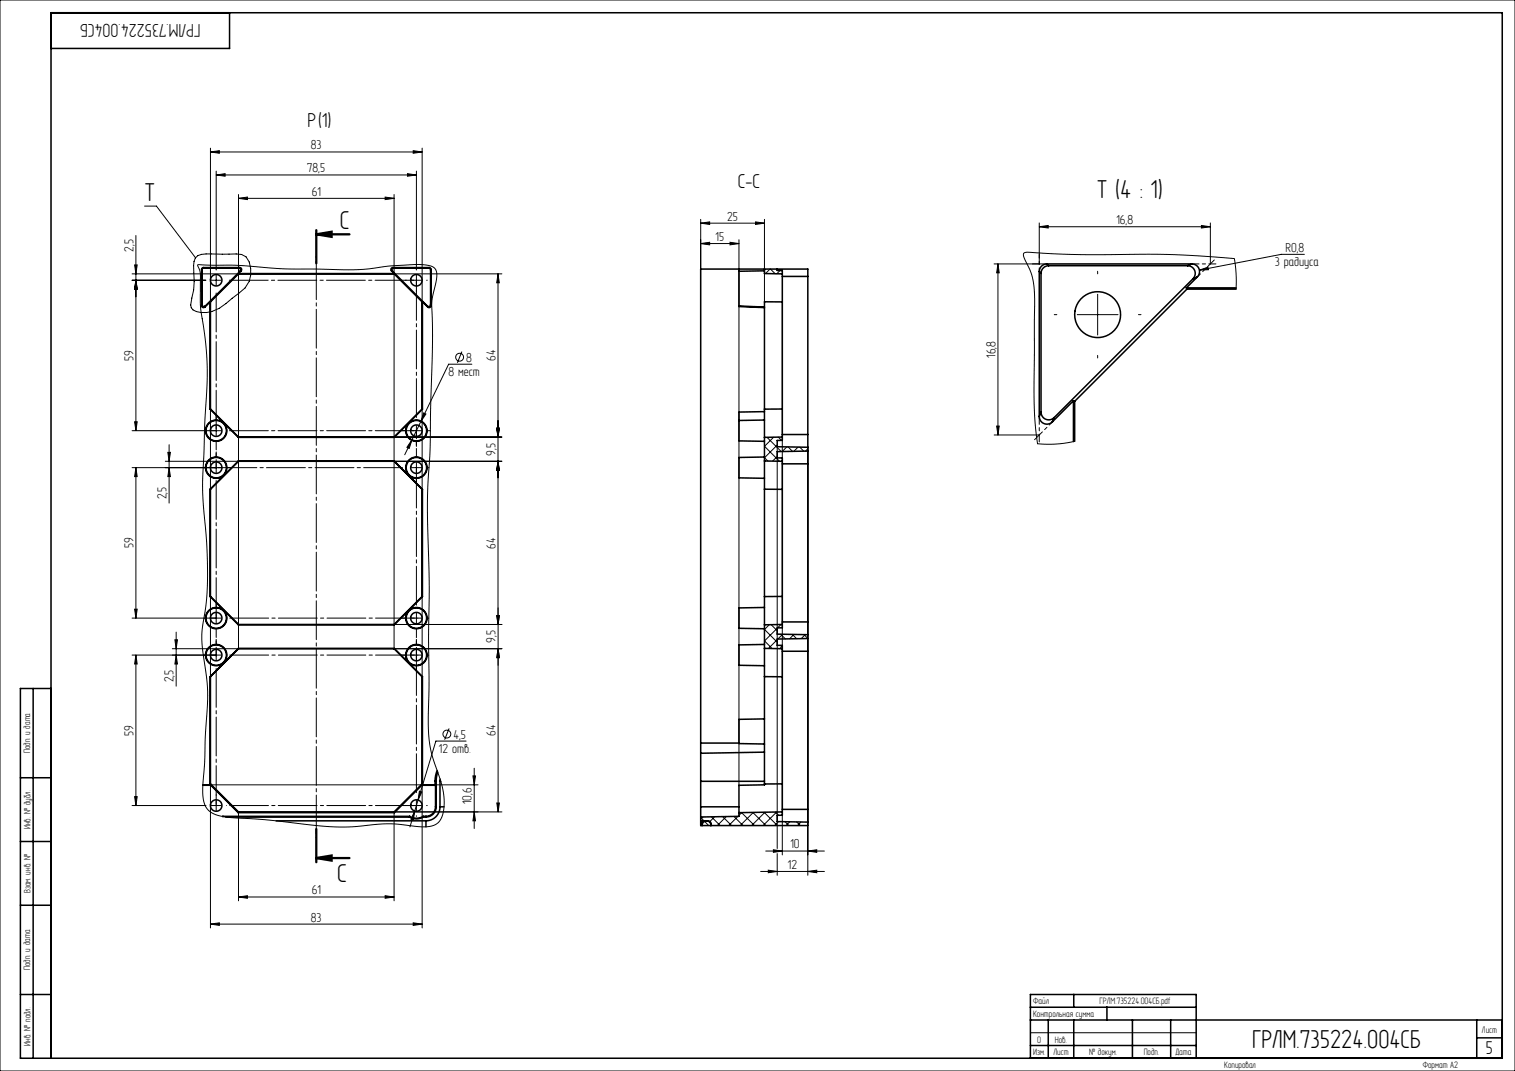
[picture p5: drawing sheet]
<svg xmlns="http://www.w3.org/2000/svg" width="594mm" height="420mm" viewBox="0 0 594 420" stroke-linecap="round" stroke-linejoin="round" font-family="sans-serif">
<g fill="none" stroke="#000" stroke-width=".39">
<path d="M0 0h594v420h-594zM82.5 59.6l3.5-.5v1zM82.5 58.1v207.3M82.5 59.6h83M162 59.1l3.5 .5-3.5 .5zM165.5 58.1v207.3M84.8 68.6l3.5-.5v1zM84.8 67.1v38.5M84.8 68.6h78.5M93.5 77.8l3.5-.5v1zM93.5 76.3v178.1h-25.9M93.5 77.8h61"/>
<path d="M151 77.3l3.5 .5-3.5 .5zM154.5 76.3v178.1h42.3M159.8 68.1l3.5 .5-3.5 .5zM163.3 67.1v38.5M53.3 92.4v76.5M56.7 80.8h4.6l15.4 20.3M274.7 95.5l3.5-.5v1zM274.7 87.5l3.5-.5v1zM274.7 86v19.5M274.7 95.5h15M274.7 87.5h25M286.2 95l3.5 .5-3.5 .5z"/>
<path d="M289.7 94v214M296.2 87l3.5 .5-3.5 .5zM299.7 86v32.3M407.5 88.9l3.5-.5v1zM407.5 87.4v16.1h-17.7M407.5 88.9h67.1M471.1 88.4l3.5 .5-3.5 .5zM474.6 87.4v16.1M511.4 99.7h-9.1l-32 6.2M51.8 109.9h28.7M51.8 107.4h41.7M52.8 103.9h1l-.5 3.5z"/>
<path d="M53.3 109.9l.5 3.5h-1zM76.6 101.2a6.8 6.8 0 0 1 6.2-1.6h9.8l2.1 .2 1.8 .9a9.9 9.9 0 0 1-2.9 14.3l-2.6 2a15.9 15.9 0 0 1-12.3 5.5l-1.7-.3-1.3-.7-.7-.8-.2-1.1 .4-2.7a35.5 35.5 0 0 0 .7-12.7zM77.5 103.9l15.6 .2 18.8 1.3 24.9 .4 6.8-.3 9.9-1.2 11-.6 4.6 .7 1.2 .6 .7 1 .3 1.4-.1 1.9-1.9 9.6 .2 19.2-.9 38.3-1 18.6 .7 35.5-.4 53.8 .3 5.2 .7 4.5 4.4 14 .6 3.4 .3 3.3-.3 3.2-.8 2.7-1.1 1.8-1.8 1.2-2 .5-2.6 .2-13.6-1.2-15.4 1.2-10.9-.4-20.5-2.3-17.7-1.4-2.7-.6-2-1-1.4-1.2-1-1.7-.8-2.8-.1-3.7 .7-10.1 1.2-27.5-.4-5.6-1.7-12.1-.2-4.4 1.9-14.6 .4-11.2-.4-10.5-1.3-15.6-.3-7.6 1.9-45.1-.7-10.8-2-13.8-.1-13zM82.8 109.9h4M84.8 107.9v4M154.5 107.4h42.3M161.3 109.9h4M163.3 107.9v4M195.3 107.4l.5 3.5h-1zM195.3 107.4v211M301.9 105.5l-1.8 1.8M302.1 105.5l1.8 1.8"/>
<path d="M305.8 106.1l-1.2 1.3M306.7 118.4v216.8M391.3 103.5l.5 3.5h-1zM391.3 103.5v67.1M430.4 115.4v16M470.3 105.9l3.3-1.1 .2 1zM484.6 113.4v-5.9l-.6-6.1-26.2-1.6-32.1 .1-22.5-1-1.7 .3-.2 .6 .2 1.1 3.1 7.3 .9 5.6v43.4l.3 8.4 .8 7.2a1.15 1.15 0 0 0 .4 1.2 1.15 1.15 0 0 0 1.2 .1h6.7l6.5-1M181.1 137.9l-1.8 4.4M422.4 123.4h16M185 142.8h-9.1l-17.2 35.5M51.8 168.9h35M52.8 165.4h1l-.5 3.5z"/>
<path d="M65.8 177.4h1l-.5 3.5zM66.3 174.4v22.9M84.8 166.9v4M154.5 171.4h42.3M161.3 168.9h4M161.5 172.5l-1.1 3.4-.9-.5zM163.3 166.9v4M166.1 161.9l.9 .5-2 2.9zM194.8 167.9h1l-.5 3.5zM299.7 179.5l1.3 1.3M299.7 175l5.9 5.9M300.7 171.5l5.6 5.6"/>
<path d="M303.3 171.5l-3.6 3.5M304.7 174.5l-5 5M304.7 179l-1.8 1.8M304.7 175.2v157.5M305.1 171.4l1.3 1.3M306.7 172.5l-.1 .2M308.5 175.3l-1.8 1.8M309 175.3l1.7 1.7M312.9 175.3l-1.7 1.7M313.5 175.3l1.6 1.6M316.7 175.4v167.8M316.7 176l-.9 .9"/>
<path d="M389.8 170.6h17.7M390.8 167.1h1l-.5 3.5zM51.8 183.4h35M53.3 183.4l.5 3.5h-1zM53.3 183.4v59M64.8 180.9h28.7M66.3 183.4l.5 3.5h-1zM84.8 181.4v4M154.5 180.9h42.3M161.3 183.4h4M163.3 181.4v4M195.3 180.9l.5 3.5h-1z"/>
<path d="M52.8 238.9h1l-.5 3.5zM51.8 242.4h35M53.3 256.9v59M53.3 256.9l.5 3.5h-1zM68.6 250.9h1l-.5 3.5zM69.1 247.9v21.2M69.1 256.9l.5 3.5h-1zM84.8 240.4v4M84.8 254.9v4M86.8 256.9h-35M161.3 242.4h4M161.3 256.9h4"/>
<path d="M163.3 240.4v4M163.3 254.9v4M194.8 241.4h1l-.5 3.5zM195.3 254.4l.5 3.5h-1zM196.8 244.9h-42.3M299.7 251.3l3 3M299.7 246.8l5 5M301.6 245l-1.9 1.9M302.4 245l2.3 2.3M304.7 246.4l-5 5M304.7 250.9l-3.4 3.4M306 253.1l.7 .7"/>
<path d="M306.1 248.7l1.8 1.9M306.2 244.9l-1.3 1.3M306.7 253.4l-1 1M306.9 248.7l-1.9 1.9M310.7 248.8l1.6 1.7M311.3 248.8l-1.7 1.7M315.2 248.9l1.5 1.5M315.7 248.9l-1.6 1.5M176.1 285.7l-1.8 4.4M182.7 290.6h-11.8l-10.2 33.7M51.8 315.9h28.7M52.8 312.4h1l-.5 3.5z"/>
<path d="M82.5 307.4v56.5M82.7 307.8h104.7M82.8 315.9h4M84.8 313.9v4M93.5 318.4v34.9M161.3 315.9h4M162.6 318.1l-.5 3.4-1-.2zM163.3 313.9v4M164.4 310.2l1 .3-1.5 3.2zM165.5 307.4v56.5M185.4 304.3h1l-.5 3.5zM185.9 301.3v23.6"/>
<path d="M185.9 318.4l.5 3.5h-1zM194.8 314.9h1l-.5 3.5zM196.8 318.4h-42.3v34.9M290.7 318.7l5.1 5M290.8 318.7l-1.1 1M295.2 318.6l5.1 5.1M295.4 318.6l-5.2 5.1M299.6 318.5l5.2 5.2M299.9 318.5l-5.2 5.2M304 318.4l1.3 1.3M304.5 318.4l-5.3 5.3M274.7 320.6l1.3 1.3"/>
<path d="M275.3 323.4l.3 .3M275.6 320.4l-.9 .9M276.2 322.1l1.7 1.6M278.9 320.3l3.4 3.4M280.2 320.3l-1.9 1.9M283.3 320.2l3.5 3.5M284.8 320.2l-3.6 3.5M287.8 320.2l3.5 3.5M289.3 320.1l-3.6 3.6M300.2 333.7h23M303.2 333.2l3.5 .5-3.5 .5zM304.7 334.7v8.5"/>
<path d="M305.2 322.2l-1.5 1.5M307.8 322.2l1.5 1.5M309.7 322.3l-1.5 1.4M312.4 322.3l1.4 1.4M314.1 322.4l-1.4 1.3M316.7 333.7l3.5-.5v1zM93.5 351.8l3.5-.5v1zM93.5 351.8h61M151 351.3l3.5 .5-3.5 .5zM298.2 341.7h25M301.2 341.2l3.5 .5-3.5 .5zM316.7 341.7l3.5-.5v1z"/>
<path d="M82.5 362.4l3.5-.5v1zM82.5 362.4h83M162 361.9l3.5 .5-3.5 .5zM404 405h65"/>
<circle cx="180.2" cy="140.1" r="1.54"/>
<circle cx="175.2" cy="287.9" r="1.54"/>
</g>
<path d="M124 91.9l6-1v2zM124 336.5l6-1v2z" fill="none" stroke="#000" stroke-width=".9" stroke-linecap="butt"/>
<path d="M124 100.5v228.3" fill="none" stroke="#000" stroke-width=".39" stroke-dasharray="15.2 1.3 1.3 1.3" stroke-dashoffset="-1.7"/>
<g fill="none" stroke="#000" stroke-width=".39" stroke-dasharray="15.2 1.3 1.3 1.3">
<path d="M80.8 109.9h-.3M84.8 105.9v-.3M159.3 109.9h-.3M163.3 105.9v-.3M163.3 113.9v.2M167.3 109.9h.2M407.5 103.5h-2.7M410.5 103.5h-3M430.4 107.4v-1M474.6 103.5l1.5-1.5M414.4 123.4h-1M430.4 139.4v1"/>
<path d="M446.4 123.4h1M80.8 168.9h-.6M84.8 164.9v-2.2M84.8 179.4v-2.2M159.3 168.9h-2.2M163.3 172.9v2.2M167.3 168.9h1.4M407.5 170.6l-1.9 1.8M80.8 183.4h-1.1M88.8 183.4h2.1M163.3 187.4v2.2M167.3 183.4h.9"/>
<path d="M84.8 238.4v-2.2M80.8 242.4h-.8M80.8 256.9h-1.1M84.8 252.9v-2.2M159.3 242.4h-2.2M159.3 256.9h-2.2M163.3 252.9v-2.2M167.3 242.4h.8M167.3 256.9h.8M163.3 260.9v2.2M80.8 315.9h-.3M84.8 311.9v-.3"/>
<path d="M159.3 315.9h-.3M163.3 319.9v.2M167.3 315.9h.2"/>
</g>
<path d="M84.8 246.4v11M163.3 246.4v11.1" fill="none" stroke="#000" stroke-width=".39" stroke-dasharray="15.2 1.3 1.3 1.3" stroke-dashoffset="11.6"/>
<path d="M88.8 242.4h75M88.8 256.9h75M84.8 260.9v55.9M88.8 315.9h74.9" fill="none" stroke="#000" stroke-width=".39" stroke-dasharray="15.2 1.3 1.3 1.3" stroke-dashoffset="-1.3"/>
<path d="M84.8 172.9v10.8M163.3 179.4v-10.8" fill="none" stroke="#000" stroke-width=".39" stroke-dasharray="15.2 1.3 1.3 1.3" stroke-dashoffset="11.7"/>
<path d="M88.8 168.9h74.8M163.3 164.9v-55.7" fill="none" stroke="#000" stroke-width=".39" stroke-dasharray="15.2 1.3 1.3 1.3" stroke-dashoffset="-1.2"/>
<path d="M84.8 113.9v55.4M84.8 187.4v55.4" fill="none" stroke="#000" stroke-width=".39" stroke-dasharray="15.2 1.3 1.3 1.3" stroke-dashoffset="-1"/>
<path d="M159.3 183.4h-75.3" fill="none" stroke="#000" stroke-width=".39" stroke-dasharray="15.2 1.3 1.3 1.3" stroke-dashoffset="-1.4"/>
<path d="M88.8 109.9h74.6M163.3 238.4v-55.5M163.3 311.9v-55.5" fill="none" stroke="#000" stroke-width=".39" stroke-dasharray="15.2 1.3 1.3 1.3" stroke-dashoffset="-1.1"/>
<path d="M124 91.9h13M124 90.3v13M124 325.1v13M124 336.5h13" fill="none" stroke="#000" stroke-width=".9"/>
<path d="M407.5 106.5v-6.7" fill="none" stroke="#000" stroke-width=".39" stroke-dasharray="15.2 1.3 1.3 1.3" stroke-dashoffset="13.8"/>
<path d="M407.5 163.3v10" fill="none" stroke="#000" stroke-width=".39" stroke-dasharray="15.2 1.3 1.3 1.3" stroke-dashoffset="12.2"/>
<path d="M469.4 108.6l5.2-5.1M412.6 165.5l-5.1 5.1" fill="none" stroke="#000" stroke-width=".39" stroke-dasharray="15.2 1.3 1.3 1.3" stroke-dashoffset="13.5"/>
<path d="M467.3 103.5h9.5" fill="none" stroke="#000" stroke-width=".39" stroke-dasharray="15.2 1.3 1.3 1.3" stroke-dashoffset="12.4"/>
<g fill="none" stroke="#000" stroke-width=".6">
<path d="M90 5v14h-70M79 119.9l.4 .6 .9-.1M79 105.7v14.2M79 105.7l.2 .2M79.2 119.5l.5 .7 .8-.2M79.2 105.9v13.6M79.2 119.5l-.2 .4M79.8 104.9l-.5 .2-.3 .6M79.8 104.9h14.2M79.8 104.9l.2 .2M80 105.1l-.6 .2-.2 .6M80 105.1h13.6"/>
<path d="M80.5 120l-.2 .4M82.4 118.3l.1 .1M82.4 118.3l-2.1 2.1M82.4 118.3v42.1M82.5 118.4v42M93.5 107.3v.1M93.5 107.3h61.1M93.5 107.4l-11 11M93.5 107.4h61M93.6 105.1l.6 .4-.1 .9M94 104.9l.7 .6-.2 .7M94 104.9l-.4 .2"/>
<path d="M94.1 106.4l-13.6 13.6M94.5 106.2l-1 1.1M94.5 106.2l-.4 .2M153.5 106.2l1.1 1.1M153.5 106.2l.4 .2M153.9 106.4l13.6 13.6M154 104.9l-.7 .6 .2 .7M154 104.9h14.2M154 104.9l.4 .2M154.4 105.1l-.6 .4 .1 .9M154.4 105.1h13.7M154.5 107.4l11 11"/>
<path d="M154.6 107.3l-.1 .1M165.5 118.4v42M165.6 118.3l-.1 .1M165.6 118.3l2.1 2.1M165.6 118.3v42.1M167.5 120l.2 .4M168.1 105.1l.5 .2 .2 .6M168.2 104.9l.6 .2 .2 .6M168.2 104.9l-.1 .2M168.8 119.5l-.5 .7-.8-.2M168.8 105.9v13.6M168.8 119.5l.2 .4"/>
<path d="M169 119.9l-.4 .6-.9-.1M169 105.7v14.2M169 105.7l-.2 .2M289.7 105.5v.9M289.7 105.5h10M289.7 120v.2l10 .4M289.7 105.5h-15v185.9M289.7 106.4v13.6M289.7 120l10 .4M299.7 105.5v1.8l7 .1M299.7 105.5h5M299.7 106.2l-10 .2"/>
<path d="M304.7 105.5h12v2.9M304.7 105.5v.6h2v66.6h-2v2.5l12 .2M306.7 118.4l-7-.1v189.5l-10 .2v12.1l-15 .3M306.7 108.4h10M316.7 108.4v62M407.5 106.5v56.8M407.5 106.5l.7 .7M408.2 107.2v54.5M410.5 103.5a3 3 0 0 0-3 3M410.5 103.5h56.8M410.5 103.5l.7 .7M411.2 104.2a3 3 0 0 0-3 3"/>
<path d="M411.2 104.2h54.4M465.2 112.9l.2 .5M465.2 112.9h19.5M465.4 113.4l-44 44M465.4 113.4h19.2M465.6 104.2a3 3 0 0 1 2.8 1.8 3 3 0 0 1-.7 3.3M467.3 103.5a3 3 0 0 1 2.8 1.9 3 3 0 0 1-.7 3.2M467.3 103.5l-1.7 .7M467.7 109.3l-54.4 54.5M469.4 108.6l-4.2 4.3M469.4 108.6l-1.7 .7M420.9 157.2l.5 .2"/>
<path d="M420.9 157.2l-8.3 8.3M420.9 157.2v16M421.4 157.4v15.7M82.4 160.4l11.1 11.1M82.5 160.4h-.1M82.5 160.4l11 11M93.5 171.5h61.1M93.5 171.4v.1M93.5 171.4h61M154.5 171.4l.1 .1M165.5 160.4l-11 11M165.5 160.4h.1"/>
<path d="M165.6 160.4l-11 11.1M289.7 164.9v8l10 .2M299.7 179.2l-10 .2v8l10 .2M299.7 161.4l-10 .2v3.3M299.7 164.7l-10 .2M306.7 171.4l-7 .1M306.7 160.4h-7M306.7 170.4h10M316.7 176.9v5M316.7 170.4v5M316.7 176.9l-12 .2v2.5h2v66.6h-2v2.5l12 .2M316.7 175.4v1.5"/>
<path d="M407.5 163.3a3 3 0 0 0 1.8 2.8 3 3 0 0 0 3.3-.6M408.2 161.7a3 3 0 0 0 1.8 2.7 3 3 0 0 0 3.3-.6M408.2 161.7l-.7 1.6M413.3 163.8l-.7 1.7M82.4 191.8v42.1M82.4 191.8l.1 .1M82.5 191.9v42M93.5 180.8h61.1M93.5 180.8l-11.1 11M93.5 180.8v.1M93.5 180.9l-11 11M93.5 180.9h61"/>
<path d="M154.5 180.9l11 11M154.6 180.8l11 11M154.6 180.8l-.1 .1M165.5 191.9v42M165.6 191.8v42.1M165.6 191.8l-.1 .1M299.7 180.8l7 .1M299.7 191.8l7 .1M306.7 181.9h10M316.7 181.9v62M82.4 233.9l11.1 11.1M82.5 233.9h-.1"/>
<path d="M82.5 233.9l11 11M165.5 233.9l-11 11M165.5 233.9h.1M165.6 233.9l-11 11.1M299.7 238.2l-10 .2v8l10 .2M306.7 233.9h-7M93.5 254.3h61.1M93.5 254.3l-11.1 11M93.5 245h61.1M93.5 254.3v.1M93.5 254.4l-11 11M93.5 244.9v.1"/>
<path d="M93.5 244.9h61M93.5 254.4h61M154.5 244.9l.1 .1M154.5 254.4l11 11M154.6 254.3l11 11M154.6 254.3l-.1 .1M299.7 252.7l-10 .2v8l10 .2M299.7 254.3l7 .1M306.7 244.9l-7 .1M306.7 255.4h10M306.7 243.9h10M316.7 250.4v5"/>
<path d="M316.7 243.9v5M316.7 250.4l-12 .2v2.5h2v66.6h-2v2.5l12 .2M316.7 248.9v1.5M316.7 255.4v62M13 270v145M20 270h-12v145h581v-410h-569v410M82.4 265.3v42.1M82.4 265.3l.1 .1M82.5 265.4v42M165.5 265.4v42M165.6 265.3v42.1M165.6 265.3l-.1 .1"/>
<path d="M299.7 265.3l7 .1M274.7 295.4v11M274.7 291.4v4M274.7 291.4h15M299.7 281.9l-10 .2v9.5l10 .2M299.7 295l-25 .4M8 305h12M79.5 308h3.2M79.5 307.8h3.2M82.4 307.4l.3 .4M82.5 307.4h-.1M82.5 307.4l11 11"/>
<path d="M82.7 308l10.7 10.7M82.7 307.8v.2M93.4 318.7h61.2M93.5 318.4l-.1 .3M93.5 318.4h61M154.5 318.4l.1 .3M165.3 307.8h5.3M165.3 307.8l.1 .2M165.4 308h5.4M165.4 308l-10.8 10.7M165.5 307.4l-11 11M165.5 307.4h.1"/>
<path d="M165.6 307.4l-.3 .4M170.6 307.8l.2 .2M170.6 306.4v1.4M170.6 306.4h.4M170.8 316.4a3.7 3.7 0 0 1-3.8 3.7M170.8 308v8.4M170.8 316.4h.2M171 316.4a4 4 0 0 1-4 4M171 306.4v10M171.4 302.2l-.6 1.9-.2 2.3M171.6 302.8l-.6 3.6M172.5 316.4a5.5 5.5 0 0 1-5.5 5.5"/>
<path d="M172.5 306.4v10M172.5 316.4h.1M172.5 306.4h.1M172.5 316.4h1.6M172.5 306.4h.3M172.6 305.5l-.1 .9M274.7 316.4v4M274.7 316.4h15M274.7 306.4h25M274.7 306.4v10M306.7 318.4l-17 .3M306.7 307.4h-7"/>
<path d="M306.7 317.4h10M316.7 317.4v5M8 330h12M87.4 320.1v.1M87.4 320.1l-.1 .1M87.4 320.1h73.2M88.5 320.4h72.1M108.3 321.9h58.7M160.6 320.4a5.3 5.3 0 0 0 5.4 0M160.6 320.1a5 5 0 0 0 5.3 0M160.6 320.1v.3M165.9 320.1h1.1"/>
<path d="M165.9 320.1l.1 .3M166 320.4h1M167 321.9v2.3M167 320.1v.3M167 321.9h.1M274.7 321.9l3.5 .2 .5 .5v1.1M274.7 321.9v1.8h42v-1.3M274.7 320.4v1.5M275.3 321.9v1.8M278.7 323.3a1.75 1.75 0 0 0-1.9-1.4 1.75 1.75 0 0 0-1.5 1.8M8 355h12M8 390h12"/>
<path d="M404 400h185M404 395h65M411 400v15M421 390v5M421 400v15M434 395v5M444 400v15M459 400v15M579 400v15M404 415v-25h65v25M404 410h65M579 407h10"/>
<circle cx="84.8" cy="109.9" r="2.25"/>
<circle cx="163.3" cy="109.9" r="2.25"/>
<circle cx="430.4" cy="123.4" r="9"/>
<circle cx="84.8" cy="168.9" r="4"/>
<circle cx="84.8" cy="168.9" r="2.25"/>
<circle cx="84.8" cy="168.9" r="4.2"/>
<circle cx="163.3" cy="168.9" r="4"/>
<circle cx="163.3" cy="168.9" r="2.25"/>
<circle cx="163.3" cy="168.9" r="4.2"/>
<circle cx="84.8" cy="183.4" r="4"/>
<circle cx="84.8" cy="183.4" r="4.2"/>
<circle cx="84.8" cy="183.4" r="2.25"/>
<circle cx="163.3" cy="183.4" r="4.2"/>
<circle cx="163.3" cy="183.4" r="4"/>
<circle cx="163.3" cy="183.4" r="2.25"/>
<circle cx="84.8" cy="256.9" r="4"/>
<circle cx="84.8" cy="242.4" r="4"/>
<circle cx="84.8" cy="256.9" r="2.25"/>
<circle cx="84.8" cy="242.4" r="4.2"/>
<circle cx="84.8" cy="256.9" r="4.2"/>
<circle cx="84.8" cy="242.4" r="2.25"/>
<circle cx="163.3" cy="242.4" r="4.2"/>
<circle cx="163.3" cy="242.4" r="4"/>
<circle cx="163.3" cy="256.9" r="4"/>
<circle cx="163.3" cy="256.9" r="2.25"/>
<circle cx="163.3" cy="256.9" r="4.2"/>
<circle cx="163.3" cy="242.4" r="2.25"/>
<circle cx="84.8" cy="315.9" r="2.25"/>
<circle cx="163.3" cy="315.9" r="2.25"/>
</g>
<g fill="#000">
<path d="M162 59.1l3.5 .5-3.5 .5zM82.5 59.6l3.5-.5v1zM151 351.3l3.5 .5-3.5 .5zM93.5 351.8l3.5-.5v1zM162 361.9l3.5 .5-3.5 .5zM82.5 362.4l3.5-.5v1z"/>
<path d="M84.8 68.6l3.5-.5v1zM159.8 68.1l3.5 .5-3.5 .5z"/>
<path d="M93.5 77.8l3.5-.5v1zM151 77.3l3.5 .5-3.5 .5z"/>
<path d="M124 91.9l6-1v2zM124 336.5l6-1v2z"/>
<path d="M274.7 95.5l3.5-.5v1zM286.2 95l3.5 .5-3.5 .5zM274.7 87.5l3.5-.5v1zM296.2 87l3.5 .5-3.5 .5z"/>
<path d="M407.5 88.9l3.5-.5v1zM471.1 88.4l3.5 .5-3.5 .5z"/>
<path d="M53.3 109.9l.5 3.5h-1zM52.8 165.4h1l-.5 3.5zM53.3 256.9l.5 3.5h-1zM52.8 312.4h1l-.5 3.5zM52.8 103.9h1l-.5 3.5zM53.3 109.9l.5 3.5h-1z"/>
<path d="M161.5 172.5l-2 2.9 .9 .5zM166.1 161.9l-1.1 3.4 2-2.9zM162.6 318.1l-1.5 3.2 1 .2zM164.4 310.2l-.5 3.5 1.5-3.2zM470.3 105.9l3.5-.1-.2-1z"/>
<path d="M390.8 167.1h1l-.5 3.5zM391.3 103.5l.5 3.5h-1z"/>
<path d="M53.3 183.4l.5 3.5h-1zM52.8 238.9h1l-.5 3.5zM65.8 177.4h1l-.5 3.5zM66.3 183.4l.5 3.5h-1zM195.3 107.4l.5 3.5h-1zM194.8 167.9h1l-.5 3.5zM194.8 167.9h1l-.5 3.5zM195.3 180.9l.5 3.5h-1zM195.3 180.9l.5 3.5h-1zM194.8 241.4h1l-.5 3.5zM195.3 254.4l.5 3.5h-1zM194.8 314.9h1l-.5 3.5z"/>
<path d="M69.1 256.9l.5 3.5h-1zM68.6 250.9h1l-.5 3.5zM195.3 254.4l.5 3.5h-1zM194.8 241.4h1l-.5 3.5zM185.9 318.4l.5 3.5h-1zM185.4 304.3h1l-.5 3.5z"/>
<path d="M303.2 333.2l3.5 .5-3.5 .5zM316.7 333.7l3.5-.5v1zM301.2 341.2l3.5 .5-3.5 .5zM316.7 341.7l3.5-.5v1z"/>
</g>
<g font-size="11">
<text x="430" y="77.6">Т (4 : 1)</text>
<text x="56.7" y="78.9">Т</text>
<text x="133.2" y="90">С</text>
<text x="132.2" y="345.9">С</text>
<text x="490.9" y="411">ГРЛМ.735224.004СБ</text>
</g>
<g font-size="8.6">
<text x="120.6" y="49.8">Р(1)</text>
<text x="289.3" y="73.7">С-С</text>
</g>
<g font-size="7.8">
<text x="78.6" y="9.5" transform="rotate(-180 78.6 9.5)">ГРЛМ.735224.004СБ</text>
<text x="582.6" y="413.5">5</text>
</g>
<g font-size="5.5">
<text x="121.9" y="58.6">83</text>
<text x="120.5" y="67.6">78,5</text>
<text x="122.2" y="76.8">61</text>
<text x="285.1" y="86.5">25</text>
<text x="437.7" y="87.9">16,8</text>
<text x="280.5" y="94.5">15</text>
<text x="52.3" y="98.9" transform="rotate(-90 52.3 98.9)">2,5</text>
<text x="504" y="98.7">R0,8</text>
<text x="499.8" y="104.2">3 радиуса</text>
<text x="52.3" y="141.5" transform="rotate(-90 52.3 141.5)">59</text>
<text x="182.7" y="141.8">8</text>
<text x="194.3" y="141.6" transform="rotate(-90 194.3 141.6)">64</text>
<text x="390.3" y="140.4" transform="rotate(-90 390.3 140.4)">16,8</text>
<text x="175.8" y="147.3">8 мест</text>
<text x="194.3" y="178.6" transform="rotate(-90 194.3 178.6)">9,5</text>
<text x="65.3" y="195.8" transform="rotate(-90 65.3 195.8)">2,5</text>
<text x="52.3" y="215" transform="rotate(-90 52.3 215)">59</text>
<text x="194.3" y="215.1" transform="rotate(-90 194.3 215.1)">64</text>
<text x="194.3" y="252.1" transform="rotate(-90 194.3 252.1)">9,5</text>
<text x="68.1" y="267.6" transform="rotate(-90 68.1 267.6)">2,5</text>
<text x="52.3" y="288.5" transform="rotate(-90 52.3 288.5)">59</text>
<text x="177.7" y="289.6">4,5</text>
<text x="194.3" y="288.6" transform="rotate(-90 194.3 288.6)">64</text>
<text x="172.1" y="295.1">12 отв.</text>
<text x="184.9" y="315.3" transform="rotate(-90 184.9 315.3)">10,6</text>
<text x="309.9" y="332.7">10</text>
<text x="308.9" y="340.7">12</text>
<text x="122.2" y="350.8">61</text>
<text x="121.9" y="361.4">83</text>
</g>
<g font-size="3.9">
<text x="11.9" y="295.4" transform="rotate(-90 11.9 295.4)">Подп. и дата</text>
<text x="11.9" y="325.1" transform="rotate(-90 11.9 325.1)">Инв. № дубл.</text>
<text x="11.9" y="350.2" transform="rotate(-90 11.9 350.2)">Взам. инв. №</text>
<text x="11.9" y="380.4" transform="rotate(-90 11.9 380.4)">Подп. и дата</text>
<text x="405.1" y="393.9">Файл</text>
<text x="431.2" y="393.9">ГРЛМ.735224.004СБ.pdf</text>
<text x="405" y="398.9">Контрольная сумма</text>
<text x="581" y="404.9">Лист</text>
<text x="11.9" y="410.1" transform="rotate(-90 11.9 410.1)">Инв. № подл.</text>
<text x="405.1" y="413.9">Изм.</text>
<text x="406.7" y="408.9">0</text>
<text x="413" y="413.9">Лист</text>
<text x="413.6" y="408.9">Нов.</text>
<text x="427" y="413.9">№ докум.</text>
<text x="448.4" y="413.9">Подп.</text>
<text x="460.9" y="413.9">Дата</text>
<text x="480" y="419">Копировал</text>
<text x="557.8" y="418.9">Формат A2</text>
</g>
</svg>
